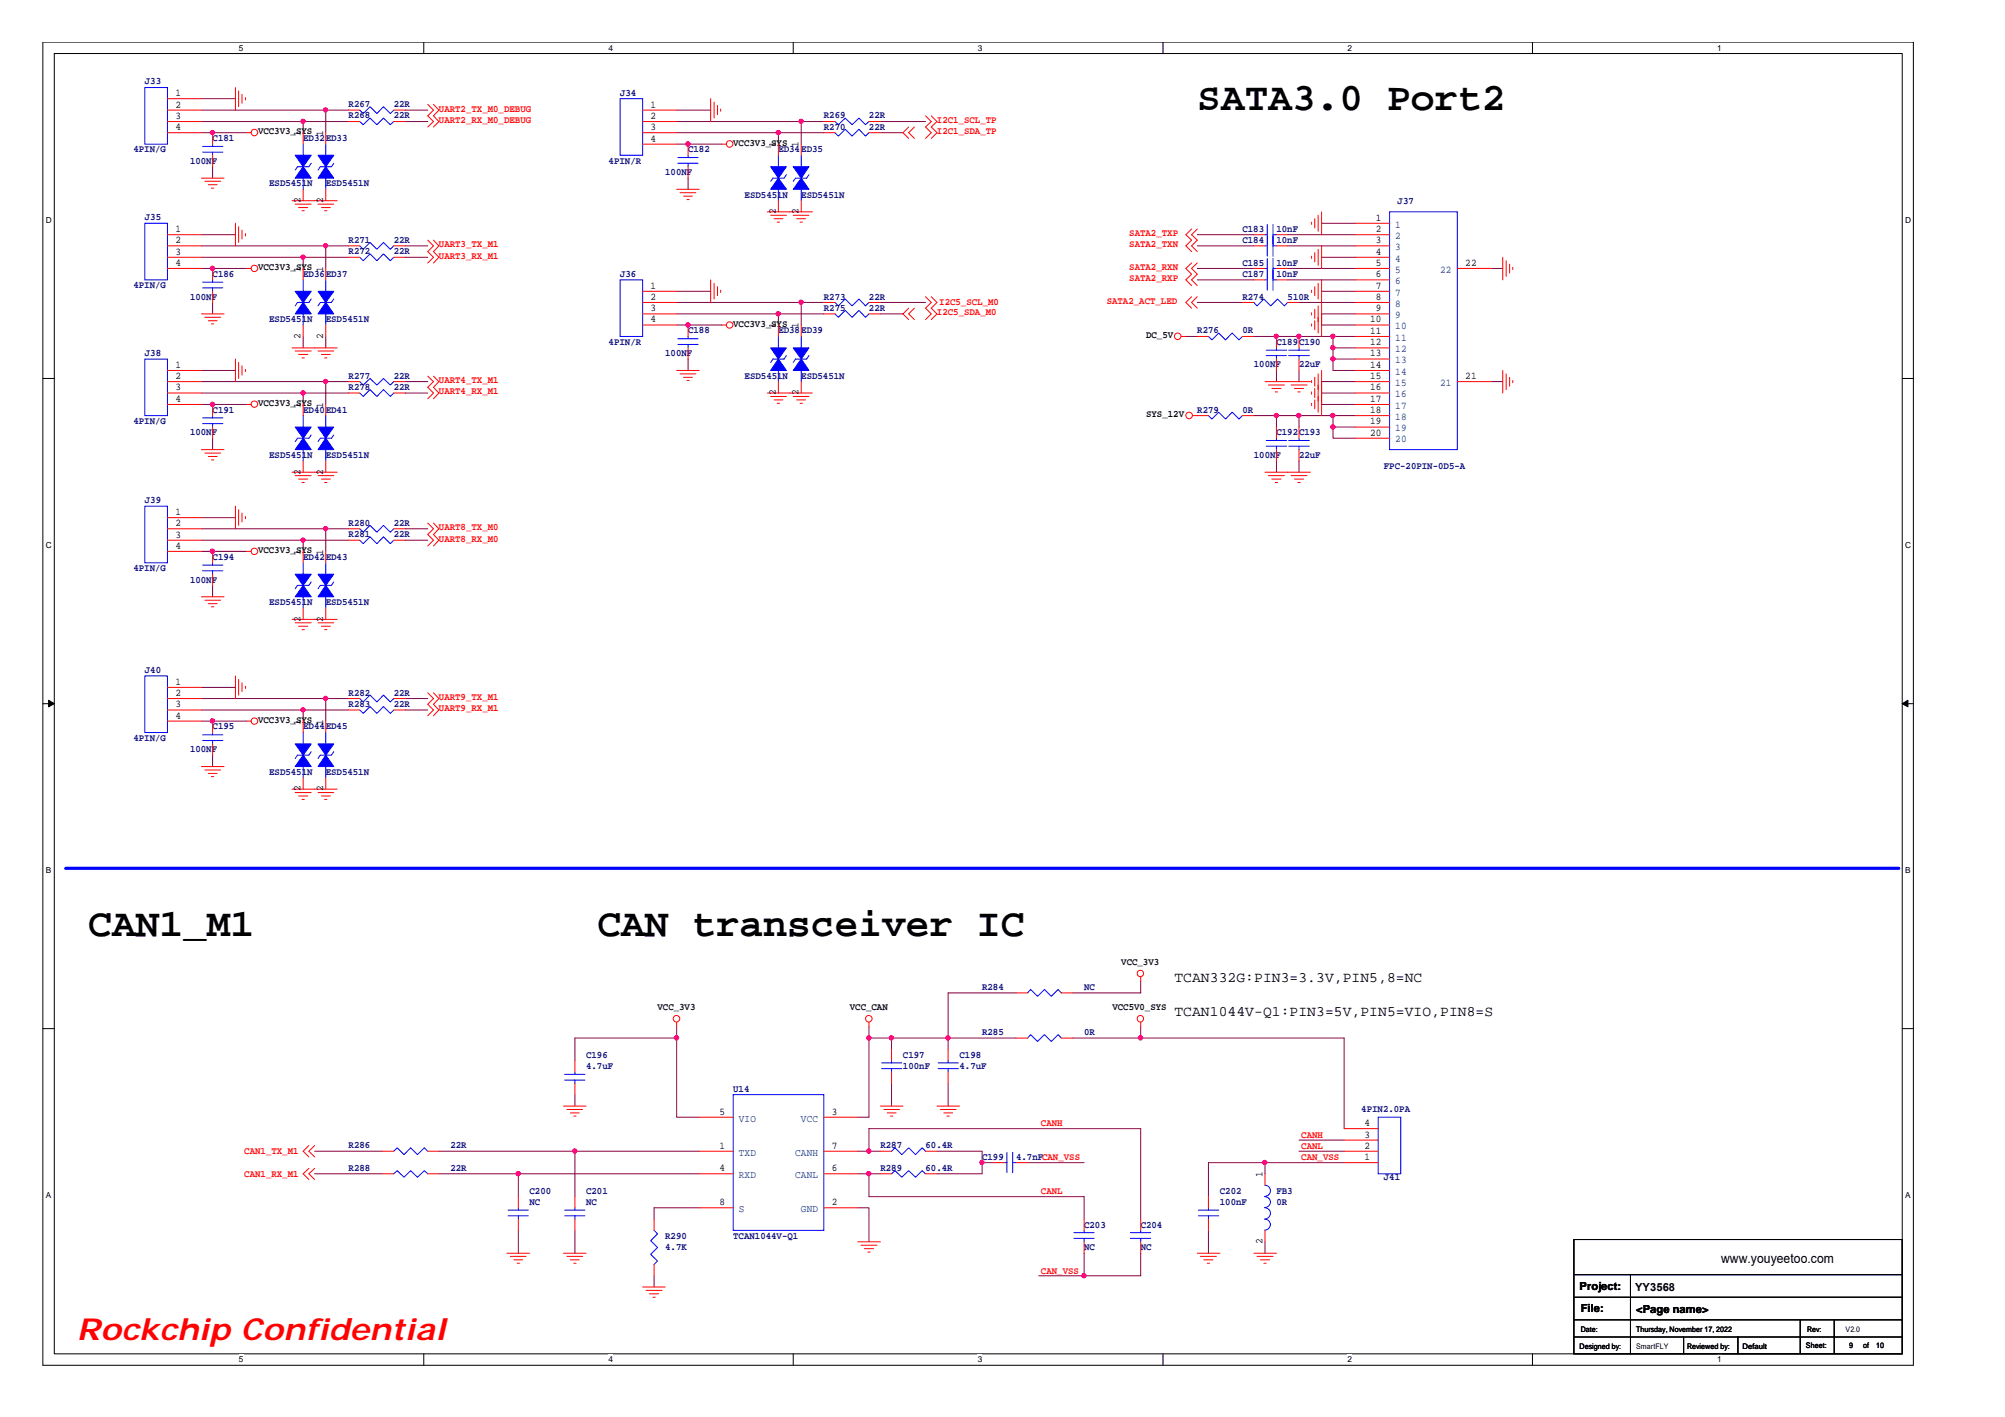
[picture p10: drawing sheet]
<svg xmlns="http://www.w3.org/2000/svg" width="297mm" height="210mm" viewBox="0 0 297 210" stroke-linecap="round" stroke-linejoin="round" font-family="sans-serif">
<path d="M6.3 6.2h277.2v196h-277.1zM8 7.9h273.8v192.6h-273.8z" fill="none" stroke="#000" stroke-width=".15"/>
<g fill="#fff">
<path d="M35.4 6.4h.6v1.4h-.6z"/>
<path d="M35.4 200.7h.6v1.4h-.6z"/>
</g>
<path d="M62.8 6.2v1.7M62.8 200.5v1.7" fill="none" stroke="#000" stroke-width=".15"/>
<g fill="#fff">
<path d="M90.1 6.4h.7v1.4h-.7z"/>
<path d="M90.1 200.7h.7v1.4h-.7z"/>
</g>
<path d="M117.5 6.2v1.7M117.5 200.5v1.7" fill="none" stroke="#000" stroke-width=".15"/>
<g fill="#fff">
<path d="M144.9 6.4h.6v1.4h-.6z"/>
<path d="M144.9 200.7h.6v1.4h-.6z"/>
</g>
<path d="M172.3 6.2v1.7M172.3 200.5v1.7" fill="none" stroke="#000" stroke-width=".15"/>
<g fill="#fff">
<path d="M199.6 6.4h.7v1.4h-.7z"/>
<path d="M199.6 200.7h.7v1.4h-.7z"/>
</g>
<path d="M227 6.2v1.7M227 200.5v1.7" fill="none" stroke="#000" stroke-width=".15"/>
<g fill="#fff">
<path d="M254.4 6.4h.6v1.4h-.6z"/>
<path d="M254.4 200.7h.6v1.4h-.6z"/>
<path d="M6.8 31.9h.8v1.4h-.8z"/>
<path d="M282.2 31.9h.9v1.4h-.9z"/>
<path d="M6.8 80.1h.8v1.4h-.8z"/>
<path d="M282.2 80.1h.9v1.4h-.9z"/>
</g>
<path d="M6.3 56.1h1.7M281.8 56.1h1.7" fill="none" stroke="#000" stroke-width=".15"/>
<g fill="#fff">
<path d="M6.8 128.2h.7v1.4h-.7z"/>
<path d="M282.2 128.2h.8v1.4h-.8z"/>
</g>
<path d="M6.3 104.2h1.7M281.8 104.2h1.7" fill="none" stroke="#000" stroke-width=".15"/>
<path d="M7.2 103.7l.8 .5-.8 .5zM281.8 104.2l.9-.5v1z" fill="#000" stroke="#000" stroke-width=".15"/>
<g fill="#fff">
<path d="M6.8 176.4h.7v1.4h-.7z"/>
<path d="M282.2 176.4h.8v1.4h-.8z"/>
</g>
<path d="M6.3 152.4h1.7M281.8 152.4h1.7M233.2 183.6h48.6v16.9h-48.6zM233.2 188.8h48.6M233.2 192.2h48.6M233.2 195.5h48.6M233.2 198h48.6M241.6 188.8v11.7M249.4 198v2.5M257.5 198v2.5M266.7 195.5v5M271.7 195.5v5" fill="none" stroke="#000" stroke-width=".15"/>
<path d="M9.7 128.6h271.6" fill="none" stroke="#00f" stroke-width=".47"/>
<g fill="none" stroke="#800040" stroke-width=".15">
<path d="M29.8 14.6h5.1M29.8 18h15.1M29.8 19.7h6.7M29.8 16.3h18.5v3.4M44.9 18h6.7M44.9 18v1.7M48.3 16.3h3.3M60 16.3h3.4M60 18h3.4M100.2 16.3h5.1M100.2 19.7h15.1M100.2 18h18.5v3.4"/>
<path d="M115.3 19.7h6.7M115.3 19.7v1.7M118.7 18h3.3M130.4 18h6.7M130.4 19.7h3.4M29.8 34.8h5.1M29.8 38.1h15.1M29.8 39.8h6.7M29.8 36.4h18.5v3.4M31.5 24.7v1.7M44.9 38.1h6.7M44.9 38.1v1.7"/>
<path d="M48.3 36.4h3.3M60 36.4h3.4M60 38.1h3.4M100.2 21.4h6.7M101.9 26.4v1.6M177.4 34.8h8.4M177.4 36.4h8.4M177.4 39.8h8.4M190.8 34.8h10M190.8 36.4h10M190.8 39.8h10M195.8 33.1h5"/>
<path d="M195.8 38.1h5M220.9 39.8h1.7M29.8 54.9h5.1M29.8 58.2h15.1M29.8 59.9h6.7M29.8 56.5h18.5v3.4M31.5 44.8v1.7M44.9 58.2h6.7M44.9 58.2v1.7M44.9 49.8v1.7M48.3 56.5h3.3M48.3 49.8v1.7"/>
<path d="M60 56.5h3.4M60 58.2h3.4M100.2 48.1h6.7M100.2 43.2h5.1M100.2 46.5h15.1M100.2 44.8h18.5v3.3M101.9 53.2v1.7M115.3 46.5h6.7M115.3 46.5v1.6M118.7 44.8h3.3M130.4 44.8h6.7M130.4 46.5h3.4"/>
<path d="M175.7 49.8h1.7M177.4 41.5h8.4M177.4 44.8h6.7M185.8 49.8h11.7v5.1h3.3M189.1 54.9v1.6M190.8 41.5h10M192.4 54.9v1.6M192.4 44.8h8.4M195.8 43.2h5M195.8 46.5h5M195.8 48.1h5M195.8 56.5h5"/>
<path d="M195.8 58.2h5M195.8 59.9h5M197.5 49.8h3.3M197.5 51.5h3.3M197.5 53.2h3.3M220.9 56.5h1.7M29.8 76.7h5.1M29.8 78.3h18.5v3.4M31.5 64.9v1.7M48.3 78.3h3.3M60 78.3h3.4M185.8 61.6h3.3"/>
<path d="M189.1 68.3v1.6M189.1 61.6v1.7M189.1 61.6h3.3M192.4 61.6h5.1M192.4 68.3v1.6M192.4 61.6v1.7M197.5 61.6h3.3M197.5 61.6v1.7h3.3M197.5 63.3v1.6h3.3M29.8 80h15.1M29.8 81.7h6.7M31.5 86.7v1.7"/>
<path d="M44.9 80h6.7M44.9 80v1.7M60 80h3.4M29.8 101.8h5.1M29.8 105.2h15.1M29.8 106.8h6.7M29.8 103.5h18.5v3.3M31.5 111.9v1.7M44.9 105.2h6.7M44.9 105.2v1.6M48.3 103.5h3.3M60 103.5h3.4"/>
<path d="M60 105.2h3.4M100.2 153.8h-15v3.3M100.2 152.1v1.7M100.2 153.8v11.7h3.4M128.7 153.8h3.4M128.7 153.8v11.7h-1.6M128.7 152.1v1.7M132.1 153.8v1.7M132.1 153.8h8.4v1.7M150.5 147.1h-10v6.7h10M158.9 153.8h10.1M169 153.8h30.1v13.4"/>
<path d="M169 152.1v1.7M169 145.4v1.7h-10.1M46.6 173.9h10M46.6 170.5h10M65 173.9h11.8M65 170.5h20.2M76.8 173.9v3.4M76.8 173.9h26.8M85.2 170.5v6.8M85.2 162.2v1.6M85.2 170.5h18.4M103.6 178.9h-6.7v1.7"/>
<path d="M127.1 170.5h1.6M127.1 173.9h1.6M127.1 178.9h1.6v5.1M128.7 170.5h1.7M128.7 173.9h1.7M128.7 170.5v-3.3h40.3v13.4M128.7 173.9v3.4h31.9v3.3M132.1 160.5v3.3M138.8 170.5h6.7v1.7M140.5 160.5v3.3M145.5 172.2h1.7M145.5 172.2v1.7h-6.7"/>
<path d="M152.2 172.2h8.4M187.4 172.2h11.7M187.4 173.9v-1.7h-8.4v5.1M192.4 168.9h6.7M192.4 170.5h6.7M76.8 182.3v3.3M85.2 182.3v3.3M96.9 189v1.6M153.9 189h6.7M160.6 185.6v3.4M169 185.6v3.4h-8.4M179 182.3v3.3"/>
<path d="M187.4 184v1.6"/>
</g>
<g fill="#f0f" stroke="#f0f" stroke-width=".15">
<circle cx="140.4" cy="153.7" r=".32"/>
<circle cx="128.7" cy="153.7" r=".32"/>
<circle cx="132.1" cy="153.7" r=".32"/>
<circle cx="128.7" cy="170.5" r=".32"/>
<circle cx="128.7" cy="173.9" r=".32"/>
<circle cx="145.5" cy="172.2" r=".32"/>
<circle cx="76.8" cy="173.9" r=".32"/>
<circle cx="85.2" cy="170.5" r=".32"/>
<circle cx="100.2" cy="153.7" r=".32"/>
<circle cx="169" cy="153.7" r=".32"/>
<circle cx="187.4" cy="172.2" r=".32"/>
<circle cx="160.6" cy="189" r=".32"/>
<circle cx="197.5" cy="49.8" r=".32"/>
<circle cx="197.5" cy="51.5" r=".32"/>
<circle cx="197.5" cy="53.2" r=".32"/>
<circle cx="197.5" cy="61.5" r=".32"/>
<circle cx="192.4" cy="49.8" r=".32"/>
<circle cx="197.5" cy="63.2" r=".32"/>
<circle cx="192.4" cy="61.5" r=".32"/>
<circle cx="189.1" cy="61.5" r=".32"/>
<circle cx="189.1" cy="49.8" r=".32"/>
<circle cx="44.9" cy="80" r=".32"/>
<circle cx="48.2" cy="78.3" r=".32"/>
<circle cx="31.5" cy="81.6" r=".32"/>
<circle cx="44.9" cy="58.2" r=".32"/>
<circle cx="48.2" cy="56.5" r=".32"/>
<circle cx="31.5" cy="59.9" r=".32"/>
<circle cx="44.9" cy="105.1" r=".32"/>
<circle cx="48.2" cy="103.5" r=".32"/>
<circle cx="31.5" cy="106.8" r=".32"/>
<circle cx="44.9" cy="38.1" r=".32"/>
<circle cx="48.2" cy="36.4" r=".32"/>
<circle cx="31.5" cy="39.7" r=".32"/>
<circle cx="44.9" cy="18" r=".32"/>
<circle cx="48.2" cy="16.3" r=".32"/>
<circle cx="31.5" cy="19.6" r=".32"/>
<circle cx="115.3" cy="19.6" r=".32"/>
<circle cx="118.7" cy="18" r=".32"/>
<circle cx="101.9" cy="21.3" r=".32"/>
<circle cx="115.3" cy="46.5" r=".32"/>
<circle cx="118.7" cy="44.8" r=".32"/>
<circle cx="101.9" cy="48.1" r=".32"/>
</g>
<g fill="none" stroke="#f00" stroke-width=".15">
<path d="M24.8 14.6h5M24.8 16.3h5M24.8 18h5M24.8 19.7h5M31.5 19.7v1.7M34.9 13v3.3M35.3 13.5v2.3M35.9 14v1.3M36.4 14.4v.4M36.5 19.7h.7M44.9 19.7v1.7M48.3 19.7v1.7"/>
<path d="M51.6 16.3h1.7M51.6 18h1.7M58.3 16.3h1.7M58.3 18h1.7M63.4 15.5l.8 .8-.8 .9 .8 .8-.8 .8M64.2 15.5l.8 .8-.8 .9 .8 .8-.8 .8M95.2 16.3h5M95.2 18h5M95.2 19.7h5M105.3 14.6v3.4M105.8 15.1v2.4M106.3 15.6v1.4"/>
<path d="M106.8 16.1v.4M122 18h1.7M122 19.7h1.7M128.7 18h1.7M128.7 19.7h1.7M134.6 18.8l-.8 .9 .8 .8M135.5 18.8l-.9 .9 .9 .8M137.1 17.2l.9 .8-.9 .8 .9 .9-.9 .8M138 17.2l.8 .8-.8 .8 .8 .9-.8 .8M24.8 34.8h5M24.8 36.4h5M24.8 38.1h5"/>
<path d="M24.8 39.8h5M29.8 26.4h3.4M30.4 26.9h2.3M30.9 27.4h1.3M31.3 27.9h.4M31.5 39.8v1.7M31.5 23v1.7M34.9 33.1v3.3M35.3 33.6v2.3M35.9 34.1v1.3M36.4 34.6v.3M36.5 39.8h.7"/>
<path d="M43.3 29.7h6.7M43.7 30.2h2.4M44.2 30.7h1.4M44.7 31.2h.4M44.9 28v1.7M44.9 39.8v1.7M47.1 30.2h2.3M47.6 30.7h1.3M48.1 31.2h.3M48.3 39.8v1.7M48.3 28v1.7M51.6 36.4h1.7"/>
<path d="M51.6 38.1h1.7M58.3 36.4h1.7M58.3 38.1h1.7M63.4 35.6l.8 .8-.8 .9 .8 .8-.8 .9M64.2 35.6l.8 .8-.8 .9 .8 .8-.8 .9M95.2 21.4h5M100.2 28h3.4M100.8 28.5h2.3M101.3 29.1h1.3M101.8 29.6h.3M101.9 21.4v1.6M101.9 24.7v1.7"/>
<path d="M106.9 21.4h.7M113.7 31.4h6.7M114.2 31.9h2.3M114.7 32.4h1.3M115.1 32.9h.4M115.3 21.4v1.6M115.3 29.7v1.7M117.5 31.9h2.3M118 32.4h1.3M118.5 32.9h.4M118.7 21.4v1.6M118.7 29.7v1.7"/>
<path d="M176.5 33.9l-.8 .9 .8 .8-.8 .8 .8 .9M176.5 39l-.8 .8 .8 .8-.8 .9 .8 .8M177.4 33.9l-.9 .9 .9 .8-.9 .8 .9 .9M177.4 39l-.9 .8 .9 .8-.9 .9 .9 .8M185.8 34.8h1.6M185.8 36.4h1.6M185.8 39.8h1.6M189.1 34.8h1.7M189.1 36.4h1.7M189.1 39.8h1.7M194.3 32.9v.3M194.3 37.9v.4"/>
<path d="M194.8 32.4v1.4M194.8 37.4v1.4M195.3 31.9v2.4M195.3 36.9v2.4M195.8 31.4v3.4M195.8 36.4v3.4M200.8 33.1h5.1M200.8 34.8h5.1M200.8 36.4h5.1M200.8 38.1h5.1M200.8 39.8h5.1M215.9 39.8h5"/>
<path d="M222.6 38.1v3.4M223.1 38.6v2.4M223.6 39.1v1.3M224.1 39.6v.3M24.8 54.9h5M24.8 56.5h5M24.8 58.2h5M24.8 59.9h5M29.8 46.5h3.4M30.4 47h2.3M30.9 47.5h1.3M31.3 48h.4"/>
<path d="M31.5 59.9v1.7M31.5 43.2v1.6M34.9 53.2v3.3M35.3 53.7v2.4M35.9 54.2v1.4M36.4 54.7v.3M36.5 59.9h.7M43.3 51.5h6.7M43.7 52h2.4M44.2 52.5h1.4M44.7 53h.4M44.9 59.9v1.7"/>
<path d="M44.9 48.1v1.7M47.1 52h2.3M47.6 52.5h1.3M48.1 53h.3M48.3 48.1v1.7M48.3 59.9v1.7M51.6 56.5h1.7M51.6 58.2h1.7M58.3 56.5h1.7M58.3 58.2h1.7M63.4 55.7l.8 .8-.8 .9 .8 .8-.8 .9M64.2 55.7l.8 .8-.8 .9 .8 .8-.8 .9"/>
<path d="M95.2 43.2h5M95.2 44.8h5M95.2 46.5h5M95.2 48.1h5M100.2 54.9h3.4M100.8 55.4h2.3M101.3 55.9h1.3M101.8 56.4h.3M101.9 48.1v1.7M101.9 51.5v1.7M105.3 41.5v3.3M105.8 42v2.3"/>
<path d="M106.3 42.5v1.3M106.8 43v.3M106.9 48.1h.7M113.7 58.2h6.7M114.2 58.7h2.3M114.7 59.2h1.3M115.1 59.7h.4M115.3 48.1v1.7M115.3 56.5v1.7M117.5 58.7h2.3M118 59.2h1.3M118.5 59.7h.4"/>
<path d="M118.7 48.1v1.7M118.7 56.5v1.7M122 44.8h1.7M122 46.5h1.7M128.7 44.8h1.7M128.7 46.5h1.7M134.6 45.6l-.8 .9 .8 .8M135.5 45.6l-.9 .9 .9 .8M137.1 44l.9 .8-.9 .8 .9 .9-.9 .8M138 44l.8 .8-.8 .8 .8 .9-.8 .8M175 49.8h.7M176.5 44l-.8 .8 .8 .8"/>
<path d="M177.4 44l-.9 .8 .9 .8M177.4 49.8h1.6M184.1 44.8h1.7M184.1 49.8h1.7M185.8 41.5h1.6M187.4 56.5h6.7M187.9 57h2.4M188.4 57.5h1.4M188.9 58.1h.4M189.1 41.5h1.7M189.1 49.8v1.7M189.1 53.2v1.7"/>
<path d="M190.8 44.8h1.6M191.3 57h2.3M191.8 57.5h1.3M192.3 58.1h.3M192.4 49.8v1.7M192.4 53.2v1.7M194.3 43v.3M194.3 46.3v.4M194.3 48v.3M194.3 56.4v.3M194.3 58.1v.3M194.3 59.7v.4"/>
<path d="M194.8 42.5v1.3M194.8 45.8v1.4M194.8 47.5v1.3M194.8 55.9v1.3M194.8 57.5v1.4M194.8 59.2v1.4M195.3 42v2.3M195.3 45.3v2.4M195.3 47v2.3M195.3 55.4v2.3M195.3 57v2.4M195.3 58.7v2.4"/>
<path d="M195.8 41.5v6.6M195.8 46.5v3.3M195.8 54.9v6.7M195.8 56.5v3.4M200.8 41.5h5.1M200.8 43.2h5.1M200.8 44.8h5.1M200.8 46.5h5.1M200.8 48.1h5.1M200.8 49.8h5.1M200.8 51.5h5.1M200.8 53.2h5.1"/>
<path d="M200.8 54.9h5.1M200.8 56.5h5.1M200.8 58.2h5.1M200.8 59.9h5.1M215.9 56.5h5M222.6 54.9v3.3M223.1 55.4v2.3M223.6 55.9v1.3M224.1 56.4v.3M24.8 76.7h5M24.8 78.3h5M29.8 66.6h3.4"/>
<path d="M30.4 67.1h2.3M30.9 67.6h1.3M31.3 68.1h.4M31.5 63.3v1.6M34.9 75v3.3M35.3 75.5v2.3M35.9 76v1.3M36.4 76.5v.3M43.3 69.9h6.7M43.7 70.5h2.4M44.2 71h1.4M44.7 71.5h.4"/>
<path d="M44.9 68.3v1.6M47.1 70.5h2.3M47.6 71h1.3M48.1 71.5h.3M48.3 68.3v1.6M51.6 78.3h1.7M58.3 78.3h1.7M63.4 77.5l.8 .8-.8 .9 .8 .8-.8 .9M64.2 77.5l.8 .8-.8 .9 .8 .8-.8 .9M176.7 61.6h2.3M184.1 61.6h1.7M187.4 69.9h6.7"/>
<path d="M187.9 70.5h2.4M188.4 71h1.4M188.9 71.5h.4M189.1 63.3v1.6M189.1 66.6v1.7M191.3 70.5h2.3M191.8 71h1.3M192.3 71.5h.3M192.4 63.3v1.6M192.4 66.6v1.7M200.8 61.6h5.1M200.8 63.3h5.1"/>
<path d="M200.8 64.9h5.1M24.8 80h5M24.8 81.7h5M29.8 88.4h3.4M30.4 88.9h2.3M30.9 89.4h1.3M31.3 89.9h.4M31.5 81.7v1.7M31.5 85.1v1.6M36.5 81.7h.7M43.3 91.8h6.7M43.7 92.3h2.4"/>
<path d="M44.2 92.8h1.4M44.7 93.3h.4M44.9 81.7v1.7M44.9 90.1v1.7M47.1 92.3h2.3M47.6 92.8h1.3M48.1 93.3h.3M48.3 81.7v1.7M48.3 90.1v1.7M51.6 80h1.7M58.3 80h1.7M24.8 101.8h5"/>
<path d="M24.8 103.5h5M24.8 105.2h5M24.8 106.8h5M29.8 113.6h3.4M30.4 114.1h2.3M30.9 114.6h1.3M31.3 115h.4M31.5 106.8v1.7M31.5 110.2v1.7M34.9 100.1v3.4M35.3 100.6v2.4M35.9 101.1v1.4"/>
<path d="M36.4 101.7v.3M36.5 106.8h.7M43.3 116.9h6.7M43.7 117.4h2.4M44.2 117.9h1.4M44.7 118.4h.4M44.9 106.8v1.7M44.9 115.2v1.7M47.1 117.4h2.3M47.6 117.9h1.3M48.1 118.4h.3M48.3 106.8v1.7"/>
<path d="M48.3 115.2v1.7M51.6 103.5h1.7M51.6 105.2h1.7M58.3 103.5h1.7M58.3 105.2h1.7M63.4 102.6l.8 .9-.8 .8 .8 .9-.8 .8M64.2 102.6l.8 .9-.8 .8 .8 .9-.8 .8M85.2 157.1v1.7M100.2 151.4v.7M128.7 151.4v.7M132.1 155.5v1.6M132.1 158.8v1.7"/>
<path d="M140.5 155.5v1.6M140.5 158.8v1.7M150.5 153.8h1.7M150.5 147.1h1.7M157.2 153.8h1.7M157.2 147.1h1.7M169 151.4v.7M169 144.7v.7M45.8 173.1l-.9 .8 .9 .8M45.8 169.7l-.9 .8 .9 .9M46.6 173.1l-.8 .8 .8 .8M46.6 169.7l-.8 .8 .8 .9"/>
<path d="M56.6 170.5h1.7M56.6 173.9h1.7M63.4 170.5h1.6M63.4 173.9h1.6M76.8 177.3v1.6M83.5 163.8h3.3M84 164.4h2.3M84.5 164.9h1.3M85 165.3h.3M85.2 160.5v1.7M85.2 177.3v1.6M103.6 170.5h5"/>
<path d="M103.6 173.9h5M103.6 165.5h5M103.6 178.9h5M122 178.9h5.1M122 165.5h5.1M122 173.9h5.1M122 170.5h5.1M130.4 173.9h1.7M130.4 170.5h1.7M130.4 163.8h3.4M130.9 164.4h2.4M131.4 164.9h1.4"/>
<path d="M131.9 165.3h.3M137.1 173.9h1.7M137.1 170.5h1.7M138.8 163.8h3.4M139.3 164.4h2.3M139.8 164.9h1.3M140.3 165.3h.3M147.2 172.2h1.6M150.5 172.2h1.7M179 177.3v1.6M187.4 173.9v1.7M199.1 172.2h5.1"/>
<path d="M199.1 170.5h5.1M199.1 168.9h5.1M199.1 167.2h5.1M75.1 185.6h3.3M75.6 186.1h2.3M76.1 186.6h1.3M76.6 187.1h.4M76.8 180.6v1.7M83.5 185.6h3.3M84 186.1h2.3M84.5 186.6h1.3M85 187.1h.3"/>
<path d="M85.2 180.6v1.7M95.2 190.6h3.4M95.7 191.1h2.4M96.2 191.7h1.4M96.7 192.2h.4M96.9 180.6v1.7M96.9 187.3v1.7M127.1 184h3.3M127.6 184.5h2.3M128.1 185h1.3M128.6 185.5h.3M160.6 180.6v1.7"/>
<path d="M160.6 184v1.6M169 180.6v1.7M169 184v1.6M177.4 185.6h3.3M177.8 186.1h2.4M178.4 186.6h1.3M178.9 187.1h.3M179 180.6v1.7M185.8 185.6h3.3M186.2 186.1h2.4M186.7 186.6h1.4M187.2 187.1h.4"/>
<path d="M187.4 182.3v1.7"/>
<circle cx="37.7" cy="19.6" r=".49"/>
<circle cx="37.7" cy="39.8" r=".48"/>
<circle cx="108.1" cy="21.3" r=".49"/>
<circle cx="37.7" cy="59.9" r=".48"/>
<circle cx="108.1" cy="48.1" r=".48"/>
<circle cx="174.5" cy="49.8" r=".49"/>
<circle cx="176.2" cy="61.5" r=".49"/>
<circle cx="37.7" cy="81.7" r=".48"/>
<circle cx="37.7" cy="106.8" r=".48"/>
<circle cx="100.2" cy="150.9" r=".49"/>
<circle cx="128.7" cy="150.9" r=".49"/>
<circle cx="168.9" cy="150.9" r=".48"/>
<circle cx="168.9" cy="144.2" r=".47"/>
</g>
<g fill="none" stroke="#00f" stroke-width=".15">
<path d="M21.5 13h3.3v8.4h-3.3zM53.3 16.3l.5 .5 1-1 1 1 1-1 1 1 .5-.5M53.3 18l.5 .5 1-1 1 1 1-1 1 1 .5-.5M91.9 14.6h3.3v8.4h-3.3zM123.7 18l.5 .5 1-1 1 1 1.1-1 .9 1 .5-.5M123.7 19.7l.5 .5 1-1.1 1 1.1 1.1-1.1 .9 1.1 .5-.5M21.5 33.1h3.3v8.4h-3.3zM30 22.5h3M30 21.7h3M31.5 21.4v.3M31.5 22.5v.5M44.9 21.4v1.6"/>
<path d="M44.9 26.4v1.6M46.1 24.2l-.3 .5h-1.7l-.4 .5M48.3 21.4v1.6M48.3 26.4v1.6M49.4 24.2l-.3 .5h-1.6l-.4 .5M53.3 36.4l.5 .5 1-1 1 1 1-1 1 1 .5-.5M53.3 38.1l.5 .5 1-1 1 1 1-1 1 1 .5-.5M100.4 24.2h3M100.4 23.3h3M101.9 23v.3M101.9 24.2v.5M115.3 23v1.7"/>
<path d="M115.3 28v1.7M116.5 25.9l-.3 .5h-1.7l-.3 .5M118.7 23v1.7M118.7 28v1.7M119.8 25.9l-.3 .5h-1.6l-.4 .5M187.4 34.8h.3M187.4 36.4h.3M187.4 39.8h.3M187.7 33.2v3.1M187.7 34.9v3M187.7 38.3v3M187.7 39.9v3.1"/>
<path d="M188.6 33.2v3.1M188.6 34.9v3M188.6 38.3v3M188.6 39.9v3.1M188.6 34.8h.5M188.6 36.4h.5M188.6 39.8h.5M205.9 31.4h10v35.2h-10zM21.5 53.2h3.3v8.4h-3.3zM30 42.6h3M30 41.8h3M31.5 41.5v.3"/>
<path d="M31.5 42.6v.6M44.9 41.5v1.7M44.9 46.5v1.6M46.1 44.3l-.3 .5h-1.7l-.4 .5M48.3 41.5v1.7M48.3 46.5v1.6M49.4 44.3l-.3 .5h-1.6l-.4 .5M53.3 56.5l.5 .5 1-.9 1 .9 1-.9 1 .9 .5-.5M53.3 58.2l.5 .5 1-1 1 1 1-1 1 1 .5-.5M91.9 41.5h3.3v8.3h-3.3zM100.4 51h3M100.4 50.2h3"/>
<path d="M101.9 49.8v.4M101.9 51v.5M115.3 49.8v1.7M115.3 54.9v1.6M116.5 52.7l-.3 .5h-1.7l-.3 .5M118.7 49.8v1.7M118.7 54.9v1.6M119.8 52.7l-.3 .5h-1.6l-.4 .5M123.7 44.8l.5 .5 1-1 1 1 1.1-1 .9 1 .5-.5M123.7 46.5l.5 .5 1-1 1 1 1.1-1 .9 1 .5-.5M179 49.8l.5 .5 1.1-1 1 1 .9-1 1.1 1 .5-.5M185.8 44.8l.4 .5 1-1 1.1 1 1-1 1 1 .5-.5"/>
<path d="M187.4 41.5h.3M187.6 52.7h3M187.6 51.9h3M188.6 41.5h.5M189.1 51.5v.4M189.1 52.7v.5M190.9 52.7h3.1M190.9 51.9h3.1M192.4 51.5v.4M192.4 52.7v.5M21.5 75h3.3v8.4h-3.3zM30 62.8h3"/>
<path d="M30 61.9h3M31.5 61.6v.3M31.5 62.8v.5M44.9 61.6v1.7M44.9 66.6v1.7M46.1 64.4l-.3 .5h-1.7l-.4 .5M48.3 61.6v1.7M48.3 66.6v1.7M49.4 64.4l-.3 .5h-1.6l-.4 .5M53.3 78.3l.5 .5 1-1 1 1 1-1 1 1 .5-.5M179 61.6l.5 .5 1.1-1 1 1 .9-1 1.1 1 .5-.5M187.6 66.1h3"/>
<path d="M187.6 65.2h3M189.1 64.9v.3M189.1 66.1v.5M190.9 66.1h3.1M190.9 65.2h3.1M192.4 64.9v.3M192.4 66.1v.5M30 84.6h3M30 83.7h3M31.5 83.4v.3M31.5 84.6v.5M44.9 83.4v1.7"/>
<path d="M44.9 88.4v1.7M46.1 86.2l-.3 .5h-1.7l-.4 .5M48.3 83.4v1.7M48.3 88.4v1.7M49.4 86.2l-.3 .5h-1.6l-.4 .5M53.3 80l.5 .5 1-1 1 1 1-1 1 1 .5-.5M21.5 100.1h3.3v8.4h-3.3zM30 109.7h3M30 108.9h3M31.5 108.5v.4M31.5 109.7v.5M44.9 108.5v1.7"/>
<path d="M44.9 113.6v1.6M46.1 111.4l-.3 .5h-1.7l-.4 .5M48.3 108.5v1.7M48.3 113.6v1.6M49.4 111.4l-.3 .5h-1.6l-.4 .5M53.3 103.5l.5 .5 1-1 1 1 1-1 1 1 .5-.5M53.3 105.2l.5 .5 1-1 1 1 1-1 1 1 .5-.5M83.7 160h3M83.7 159.1h3M85.2 158.8v.3M85.2 160v.5M130.6 158.3h3"/>
<path d="M130.6 157.5h3M132.1 157.1v.4M132.1 158.3v.5M139 158.3h3M139 157.5h3M140.5 157.1v.4M140.5 158.3v.5M152.2 153.8l.5-.5 1 1 1-1 1 1 1.1-1 .4 .5M152.2 147.1l.5-.5 1 1 1-1 1 1 1.1-1 .4 .5M58.3 170.5l.5-.5 1.1 1 .9-1 1 1 1.1-1 .5 .5M58.3 173.9l.5-.5 1.1 1 .9-1 1 1 1.1-1 .5 .5M75.3 179.3h3"/>
<path d="M76.8 178.9v.4M83.7 179.3h3M85.2 178.9v.4M108.6 162.2h13.4v20.1h-13.4zM132.1 173.9l.5-.5 1 1 1-1 1 1 1-1 .5 .5M132.1 170.5l.5-.5 1 1 1-1 1 1 1-1 .5 .5M148.8 172.2h.4M149.2 170.7v3M150 170.7v3M150 172.2h.5M177.5 179.3h3.1M179 178.9v.4"/>
<path d="M187.4 175.6a.83 .83 0 0 1 .8 .8 .83 .83 0 0 1-.8 .8M187.4 177.3a.81 .81 0 0 1 .8 .8 .81 .81 0 0 1-.8 .8M187.4 178.9a.83 .83 0 0 1 .8 .8 .83 .83 0 0 1-.8 .9M204.2 165.5h3.3v8.4h-3.3zM75.3 180.1h3M76.8 180.1v.5M83.7 180.1h3M85.2 180.1v.5M96.9 182.3l.5 .5-1 1 1 1-1 1 1 1-.5 .5M159.1 183.4h3M159.1 182.6h3M160.6 182.3v.3"/>
<path d="M160.6 183.4v.6M167.5 183.4h3M167.5 182.6h3M169 182.3v.3M169 183.4v.6M177.5 180.1h3.1M179 180.1v.5M187.4 180.6a.81 .81 0 0 1 .8 .8 .81 .81 0 0 1-.8 .8"/>
</g>
<g fill="#00f" stroke="#00f" stroke-width=".15">
<path d="M114.2 24.7h2.3l-1.2 1.7z" fill-rule="evenodd"/>
<path d="M115.3 26.4l1.2 1.6h-2.3z" fill-rule="evenodd"/>
<path d="M47.1 43.2h2.3l-1.1 1.6z" fill-rule="evenodd"/>
<path d="M48.3 44.8l1.1 1.7h-2.3z" fill-rule="evenodd"/>
<path d="M117.5 24.7h2.3l-1.1 1.7z" fill-rule="evenodd"/>
<path d="M118.7 26.4l1.1 1.6h-2.3z" fill-rule="evenodd"/>
<path d="M43.7 23h2.4l-1.2 1.7z" fill-rule="evenodd"/>
<path d="M44.9 24.7l1.2 1.7h-2.4z" fill-rule="evenodd"/>
<path d="M43.7 85.1h2.4l-1.2 1.6z" fill-rule="evenodd"/>
<path d="M44.9 86.7l1.2 1.7h-2.4z" fill-rule="evenodd"/>
<path d="M47.1 23h2.3l-1.1 1.7z" fill-rule="evenodd"/>
<path d="M48.3 24.7l1.1 1.7h-2.3z" fill-rule="evenodd"/>
<path d="M47.1 85.1h2.3l-1.1 1.6z" fill-rule="evenodd"/>
<path d="M48.3 86.7l1.1 1.7h-2.3z" fill-rule="evenodd"/>
<path d="M43.7 110.2h2.4l-1.2 1.7z" fill-rule="evenodd"/>
<path d="M44.9 111.9l1.2 1.7h-2.4z" fill-rule="evenodd"/>
<path d="M114.2 51.5h2.3l-1.2 1.7z" fill-rule="evenodd"/>
<path d="M115.3 53.2l1.2 1.7h-2.3z" fill-rule="evenodd"/>
<path d="M47.1 110.2h2.3l-1.1 1.7z" fill-rule="evenodd"/>
<path d="M48.3 111.9l1.1 1.7h-2.3z" fill-rule="evenodd"/>
<path d="M43.7 63.3h2.4l-1.2 1.6z" fill-rule="evenodd"/>
<path d="M44.9 64.9l1.2 1.7h-2.4z" fill-rule="evenodd"/>
<path d="M117.5 51.5h2.3l-1.1 1.7z" fill-rule="evenodd"/>
<path d="M118.7 53.2l1.1 1.7h-2.3z" fill-rule="evenodd"/>
<path d="M43.7 43.2h2.4l-1.2 1.6z" fill-rule="evenodd"/>
<path d="M44.9 44.8l1.2 1.7h-2.4z" fill-rule="evenodd"/>
<path d="M47.1 63.3h2.3l-1.1 1.6z" fill-rule="evenodd"/>
<path d="M48.3 64.9l1.1 1.7h-2.3z" fill-rule="evenodd"/>
</g>
<g font-size="5.8">
<text x="177.4" y="16.2">SATA3.0 Port2</text>
<text x="13.1" y="138.6">CAN1_M1</text>
<text x="88.5" y="138.6">CAN transceiver IC</text>
</g>
<text font-size="4.5" fill="#f00" x="11.4" y="198.5">Rockchip Confidential</text>
<g font-size="2.2">
<text x="174" y="145.5">TCAN332G:PIN3=3.3V,PIN5,8=NC</text>
<text x="174" y="150.5">TCAN1044V-Q1:PIN3=5V,PIN5=VIO,PIN8=S</text>
</g>
<text font-size="2" x="255" y="187.1">www.youyeetoo.com</text>
<g font-size="1.7">
<text x="234" y="191">Project:</text>
<text x="242.2" y="191.2">YY3568</text>
<text x="234.2" y="194.4">File:</text>
<text x="242.4" y="194.5">&lt;Page name&gt;</text>
</g>
<g font-size="1.5" fill="#000080">
<text x="21.5" y="12.5">J33</text>
<text x="51.6" y="15.8">R267</text>
<text x="51.6" y="17.5">R268</text>
<text x="58.3" y="15.8">22R</text>
<text x="58.3" y="17.5">22R</text>
<text x="91.9" y="14.2">J34</text>
<text x="122" y="17.5">R269</text>
<text x="128.7" y="17.5">22R</text>
<text x="19.8" y="22.6">4PIN/G</text>
<text x="31.5" y="20.9">C181</text>
<text x="44.9" y="20.9">ED32ED33</text>
<text x="101.9" y="22.6">C182</text>
<text x="115.3" y="22.6">ED34ED35</text>
<text x="122" y="19.2">R270</text>
<text x="128.7" y="19.2">22R</text>
<text x="28.2" y="24.2">100NF</text>
<text x="39.9" y="27.6">ESD5451N</text>
<text x="48.3" y="27.6">ESD5451N</text>
<text x="90.2" y="24.2">4PIN/R</text>
<text x="98.6" y="25.9">100NF</text>
<text x="110.3" y="29.3">ESD5451N</text>
<text x="118.7" y="29.3">ESD5451N</text>
<text x="21.5" y="32.6">J35</text>
<text x="51.6" y="36">R271</text>
<text x="58.3" y="36">22R</text>
<text x="184.1" y="34.3">C183</text>
<text x="184.1" y="36">C184</text>
<text x="189.1" y="34.3">10nF</text>
<text x="189.1" y="36">10nF</text>
<text x="207.1" y="30.3">J37</text>
<text x="31.5" y="41">C186</text>
<text x="44.9" y="41">ED36ED37</text>
<text x="51.6" y="37.6">R272</text>
<text x="58.3" y="37.6">22R</text>
<text x="91.9" y="41">J36</text>
<text x="184.1" y="39.3">C185</text>
<text x="184.1" y="41">C187</text>
<text x="189.1" y="39.3">10nF</text>
<text x="189.1" y="41">10nF</text>
<text x="19.8" y="42.7">4PIN/G</text>
<text x="28.2" y="44.4">100NF</text>
<text x="39.9" y="47.7">ESD5451N</text>
<text x="48.3" y="47.7">ESD5451N</text>
<text x="122" y="44.4">R273</text>
<text x="122" y="46">R275</text>
<text x="128.7" y="44.4">22R</text>
<text x="128.7" y="46">22R</text>
<text x="184.1" y="44.4">R274</text>
<text x="190.8" y="44.4">510R</text>
<text x="21.5" y="52.8">J38</text>
<text x="90.2" y="51.1">4PIN/R</text>
<text x="98.6" y="52.8">100NF</text>
<text x="101.9" y="49.4">C188</text>
<text x="115.3" y="49.4">ED38ED39</text>
<text x="177.4" y="49.4">R276</text>
<text x="184.1" y="49.4">0R</text>
<text x="189.1" y="51.1">C189C190</text>
<text x="51.6" y="56.1">R277</text>
<text x="51.6" y="57.8">R278</text>
<text x="58.3" y="56.1">22R</text>
<text x="58.3" y="57.8">22R</text>
<text x="110.3" y="56.1">ESD5451N</text>
<text x="118.7" y="56.1">ESD5451N</text>
<text x="185.8" y="54.4">100NF</text>
<text x="192.4" y="54.4">22uF</text>
<text x="19.8" y="62.8">4PIN/G</text>
<text x="28.2" y="64.5">100NF</text>
<text x="31.5" y="61.1">C191</text>
<text x="44.9" y="61.1">ED40ED41</text>
<text x="177.4" y="61.1">R279</text>
<text x="184.1" y="61.1">0R</text>
<text x="189.1" y="64.5">C192C193</text>
<text x="39.9" y="67.8">ESD5451N</text>
<text x="48.3" y="67.8">ESD5451N</text>
<text x="185.8" y="67.8">100NF</text>
<text x="192.4" y="67.8">22uF</text>
<text x="205" y="69.5">FPC-20PIN-0D5-A</text>
<text x="21.5" y="74.5">J39</text>
<text x="51.6" y="77.9">R280</text>
<text x="58.3" y="77.9">22R</text>
<text x="31.5" y="82.9">C194</text>
<text x="44.9" y="82.9">ED42ED43</text>
<text x="51.6" y="79.6">R281</text>
<text x="58.3" y="79.6">22R</text>
<text x="19.8" y="84.6">4PIN/G</text>
<text x="28.2" y="86.3">100NF</text>
<text x="39.9" y="89.6">ESD5451N</text>
<text x="48.3" y="89.6">ESD5451N</text>
<text x="21.5" y="99.7">J40</text>
<text x="51.6" y="103.1">R282</text>
<text x="51.6" y="104.7">R283</text>
<text x="58.3" y="103.1">22R</text>
<text x="58.3" y="104.7">22R</text>
<text x="19.8" y="109.7">4PIN/G</text>
<text x="28.2" y="111.4">100NF</text>
<text x="31.5" y="108">C195</text>
<text x="44.9" y="108">ED44ED45</text>
<text x="39.9" y="114.8">ESD5451N</text>
<text x="48.3" y="114.8">ESD5451N</text>
<text x="145.5" y="146.6">R284</text>
<text x="160.6" y="146.6">NC</text>
<text x="145.5" y="153.3">R285</text>
<text x="160.6" y="153.3">0R</text>
<text x="86.8" y="156.7">C196</text>
<text x="86.8" y="158.3">4.7uF</text>
<text x="108.6" y="161.7">U14</text>
<text x="133.8" y="156.7">C197</text>
<text x="133.8" y="158.3">100nF</text>
<text x="142.2" y="156.7">C198</text>
<text x="142.2" y="158.3">4.7uF</text>
<text x="201.7" y="164.7">4PIN2.0PA</text>
<text x="51.6" y="170.1">R286</text>
<text x="51.6" y="173.5">R288</text>
<text x="66.7" y="170.1">22R</text>
<text x="66.7" y="173.5">22R</text>
<text x="130.4" y="173.5">R289</text>
<text x="130.4" y="170.1">R287</text>
<text x="137.1" y="173.5">60.4R</text>
<text x="137.1" y="170.1">60.4R</text>
<text x="145.5" y="171.8">C199</text>
<text x="150.5" y="171.8">4.7nFCAN_VSS</text>
<text x="78.4" y="176.8">C200</text>
<text x="78.4" y="178.5">NC</text>
<text x="86.8" y="176.8">C201</text>
<text x="86.8" y="178.5">NC</text>
<text x="180.7" y="176.8">C202</text>
<text x="180.7" y="178.5">100nF</text>
<text x="189.1" y="176.8">FB3</text>
<text x="189.1" y="178.5">0R</text>
<text x="205" y="174.8">J41</text>
<text x="98.6" y="183.5">R290</text>
<text x="98.6" y="185.2">4.7K</text>
<text x="108.6" y="183.5">TCAN1044V-Q1</text>
<text x="160.6" y="181.8">C203</text>
<text x="160.6" y="185.2">NC</text>
<text x="169" y="181.8">C204</text>
<text x="169" y="185.2">NC</text>
</g>
<g font-size="1.5">
<text x="26" y="14.2">1</text>
<text x="26" y="15.9">2</text>
<text x="26" y="17.6">3</text>
<text x="96.4" y="15.9">1</text>
<text x="96.4" y="17.6">2</text>
<text x="26" y="19.3">4</text>
<text x="38.2" y="19.9">VCC3V3_SYS</text>
<text x="44.5" y="20.2" transform="rotate(-90 44.5 20.2)">1</text>
<text x="47.9" y="20.2" transform="rotate(-90 47.9 20.2)">1</text>
<text x="96.4" y="19.3">3</text>
<text x="96.4" y="21">4</text>
<text x="108.6" y="21.6">VCC3V3_SYS</text>
<text x="114.9" y="21.8" transform="rotate(-90 114.9 21.8)">1</text>
<text x="118.3" y="21.8" transform="rotate(-90 118.3 21.8)">1</text>
<text x="26" y="34.4">1</text>
<text x="44.5" y="30.1" transform="rotate(-90 44.5 30.1)">2</text>
<text x="47.9" y="30.1" transform="rotate(-90 47.9 30.1)">2</text>
<text x="114.9" y="31.8" transform="rotate(-90 114.9 31.8)">2</text>
<text x="118.3" y="31.8" transform="rotate(-90 118.3 31.8)">2</text>
<text x="203.8" y="32.7">1</text>
<text x="203.8" y="34.4">2</text>
<text x="26" y="36">2</text>
<text x="26" y="37.7">3</text>
<text x="26" y="39.4">4</text>
<text x="38.2" y="40">VCC3V3_SYS</text>
<text x="44.5" y="40.3" transform="rotate(-90 44.5 40.3)">1</text>
<text x="47.9" y="40.3" transform="rotate(-90 47.9 40.3)">1</text>
<text x="203.8" y="36">3</text>
<text x="203.8" y="37.7">4</text>
<text x="203.8" y="39.4">5</text>
<text x="203.8" y="41.1">6</text>
<text x="217.1" y="39.4">22</text>
<text x="96.4" y="42.8">1</text>
<text x="96.4" y="44.4">2</text>
<text x="96.4" y="46.1">3</text>
<text x="96.4" y="47.8">4</text>
<text x="203" y="47.8">10</text>
<text x="203.8" y="42.8">7</text>
<text x="203.8" y="44.4">8</text>
<text x="203.8" y="46.1">9</text>
<text x="44.5" y="50.2" transform="rotate(-90 44.5 50.2)">2</text>
<text x="47.9" y="50.2" transform="rotate(-90 47.9 50.2)">2</text>
<text x="108.6" y="48.4">VCC3V3_SYS</text>
<text x="114.9" y="48.7" transform="rotate(-90 114.9 48.7)">1</text>
<text x="118.3" y="48.7" transform="rotate(-90 118.3 48.7)">1</text>
<text x="169.8" y="50.1">DC_5V</text>
<text x="203" y="49.5">11</text>
<text x="203" y="51.2">12</text>
<text x="203" y="52.8">13</text>
<text x="26" y="54.5">1</text>
<text x="26" y="56.1">2</text>
<text x="26" y="57.8">3</text>
<text x="26" y="59.5">4</text>
<text x="114.9" y="58.6" transform="rotate(-90 114.9 58.6)">2</text>
<text x="118.3" y="58.6" transform="rotate(-90 118.3 58.6)">2</text>
<text x="203" y="54.5">14</text>
<text x="203" y="56.1">15</text>
<text x="203" y="57.8">16</text>
<text x="203" y="59.5">17</text>
<text x="217.1" y="56.1">21</text>
<text x="38.2" y="60.1">VCC3V3_SYS</text>
<text x="44.5" y="60.4" transform="rotate(-90 44.5 60.4)">1</text>
<text x="47.9" y="60.4" transform="rotate(-90 47.9 60.4)">1</text>
<text x="169.8" y="61.8">SYS_12V</text>
<text x="203" y="61.2">18</text>
<text x="203" y="62.9">19</text>
<text x="203" y="64.5">20</text>
<text x="44.5" y="70.3" transform="rotate(-90 44.5 70.3)">2</text>
<text x="47.9" y="70.3" transform="rotate(-90 47.9 70.3)">2</text>
<text x="26" y="76.3">1</text>
<text x="26" y="77.9">2</text>
<text x="26" y="79.6">3</text>
<text x="26" y="81.3">4</text>
<text x="38.2" y="81.9">VCC3V3_SYS</text>
<text x="44.5" y="82.2" transform="rotate(-90 44.5 82.2)">1</text>
<text x="47.9" y="82.2" transform="rotate(-90 47.9 82.2)">1</text>
<text x="44.5" y="92.1" transform="rotate(-90 44.5 92.1)">2</text>
<text x="47.9" y="92.1" transform="rotate(-90 47.9 92.1)">2</text>
<text x="26" y="101.4">1</text>
<text x="26" y="103.1">2</text>
<text x="26" y="104.8">3</text>
<text x="26" y="106.4">4</text>
<text x="38.2" y="107.1">VCC3V3_SYS</text>
<text x="44.5" y="107.3" transform="rotate(-90 44.5 107.3)">1</text>
<text x="47.9" y="107.3" transform="rotate(-90 47.9 107.3)">1</text>
<text x="44.5" y="117.2" transform="rotate(-90 44.5 117.2)">2</text>
<text x="47.9" y="117.2" transform="rotate(-90 47.9 117.2)">2</text>
<text x="166.1" y="142.9">VCC_3V3</text>
<text x="97.4" y="149.6">VCC_3V3</text>
<text x="125.9" y="149.6">VCC_CAN</text>
<text x="164.8" y="149.6">VCC5V0_SYS</text>
<text x="106.6" y="165.1">5</text>
<text x="123.2" y="165.1">3</text>
<text x="202.1" y="166.8">4</text>
<text x="106.6" y="170.2">1</text>
<text x="106.6" y="173.5">4</text>
<text x="123.2" y="173.5">6</text>
<text x="123.2" y="170.2">7</text>
<text x="202.1" y="171.8">1</text>
<text x="202.1" y="170.2">2</text>
<text x="202.1" y="168.5">3</text>
<text x="106.6" y="178.5">8</text>
<text x="123.2" y="178.5">2</text>
<text x="187" y="174.4" transform="rotate(-90 187 174.4)">1</text>
<text x="187" y="184.3" transform="rotate(-90 187 184.3)">2</text>
</g>
<g font-size="1.5" fill="#f00">
<text x="65" y="16.5">UART2_TX_M0_DEBUG</text>
<text x="65" y="18.2">UART2_RX_M0_DEBUG</text>
<text x="138.8" y="18.2">I2C1_SCL_TP</text>
<text x="138.8" y="19.9">I2C1_SDA_TP</text>
<text x="167.3" y="35">SATA2_TXP</text>
<text x="65" y="38.3">UART3_RX_M1</text>
<text x="65" y="36.6">UART3_TX_M1</text>
<text x="167.3" y="36.6">SATA2_TXN</text>
<text x="167.3" y="40">SATA2_RXN</text>
<text x="167.3" y="41.7">SATA2_RXP</text>
<text x="138.8" y="46.7">I2C5_SDA_M0</text>
<text x="139.1" y="45.2">I2C5_SCL_M0</text>
<text x="164" y="45">SATA2_ACT_LED</text>
<text x="65" y="58.4">UART4_RX_M1</text>
<text x="65" y="56.8">UART4_TX_M1</text>
<text x="65" y="80.2">UART8_RX_M0</text>
<text x="65" y="78.5">UART8_TX_M0</text>
<text x="65" y="105.4">UART9_RX_M1</text>
<text x="65" y="103.7">UART9_TX_M1</text>
<text x="154.2" y="166.8">CANH</text>
<text x="36.2" y="170.9">CAN1_TX_M1</text>
<text x="192.8" y="171.9">CAN_VSS</text>
<text x="192.8" y="168.5">CANH</text>
<text x="192.8" y="170.2">CANL</text>
<text x="36.2" y="174.3">CAN1_RX_M1</text>
<text x="154.2" y="176.9">CANL</text>
<text x="154.2" y="188.7">CAN_VSS</text>
</g>
<g font-size="1.5" fill="#004080">
<text x="206.7" y="33.7">1</text>
<text x="206.7" y="35.4">2</text>
<text x="206.7" y="37.1">3</text>
<text x="206.7" y="38.7">4</text>
<text x="206.7" y="40.4">5</text>
<text x="213.4" y="40.4">22</text>
<text x="206.7" y="42.1">6</text>
<text x="206.7" y="43.8">7</text>
<text x="206.7" y="45.4">8</text>
<text x="206.7" y="47.1">9</text>
<text x="206.7" y="48.8">10</text>
<text x="206.7" y="50.5">11</text>
<text x="206.7" y="52.2">12</text>
<text x="206.7" y="53.8">13</text>
<text x="206.7" y="55.5">14</text>
<text x="206.7" y="57.2">15</text>
<text x="206.7" y="58.9">16</text>
<text x="213.4" y="57.2">21</text>
<text x="206.7" y="60.6">17</text>
<text x="206.7" y="62.2">18</text>
<text x="206.7" y="63.9">19</text>
<text x="206.7" y="65.5">20</text>
<text x="109.5" y="166.1">VIO</text>
<text x="118.7" y="166.1">VCC</text>
<text x="109.5" y="171.2">TXD</text>
<text x="117.8" y="171.2">CANH</text>
<text x="109.5" y="174.5">RXD</text>
<text x="109.5" y="179.5">S</text>
<text x="117.8" y="174.5">CANL</text>
<text x="118.7" y="179.5">GND</text>
</g>
<g font-size="1.2">
<text x="35.4" y="7.5">5</text>
<text x="90.1" y="7.5">4</text>
<text x="144.9" y="7.5">3</text>
<text x="199.6" y="7.5">2</text>
<text x="254.4" y="7.5">1</text>
<text x="6.8" y="33.1">D</text>
<text x="282.2" y="33.1">D</text>
<text x="6.8" y="81.2">C</text>
<text x="282.2" y="81.2">C</text>
<text x="6.8" y="129.4">B</text>
<text x="282.2" y="129.4">B</text>
<text x="6.8" y="177.5">A</text>
<text x="282.2" y="177.5">A</text>
<text x="35.4" y="201.8">5</text>
<text x="90.1" y="201.8">4</text>
<text x="144.9" y="201.8">3</text>
<text x="199.6" y="201.8">2</text>
<text x="254.4" y="201.8">1</text>
</g>
<g font-size="1.1">
<text x="234.2" y="197.3">Date:</text>
<text x="242.4" y="197.3">Thursday, November 17, 2022</text>
<text x="267.7" y="197.3">Rev:</text>
<text x="273.4" y="197.3">V2.0</text>
<text x="234" y="199.8">Designed by:</text>
<text x="242.4" y="199.8">SmartFLY</text>
<text x="249.9" y="199.8">Reviewed by:</text>
<text x="258.1" y="199.8">Default</text>
<text x="267.5" y="199.7">Sheet:</text>
<text x="273.9" y="199.7">9</text>
<text x="276.1" y="199.7">of</text>
<text x="278" y="199.7">10</text>
</g>
</svg>
